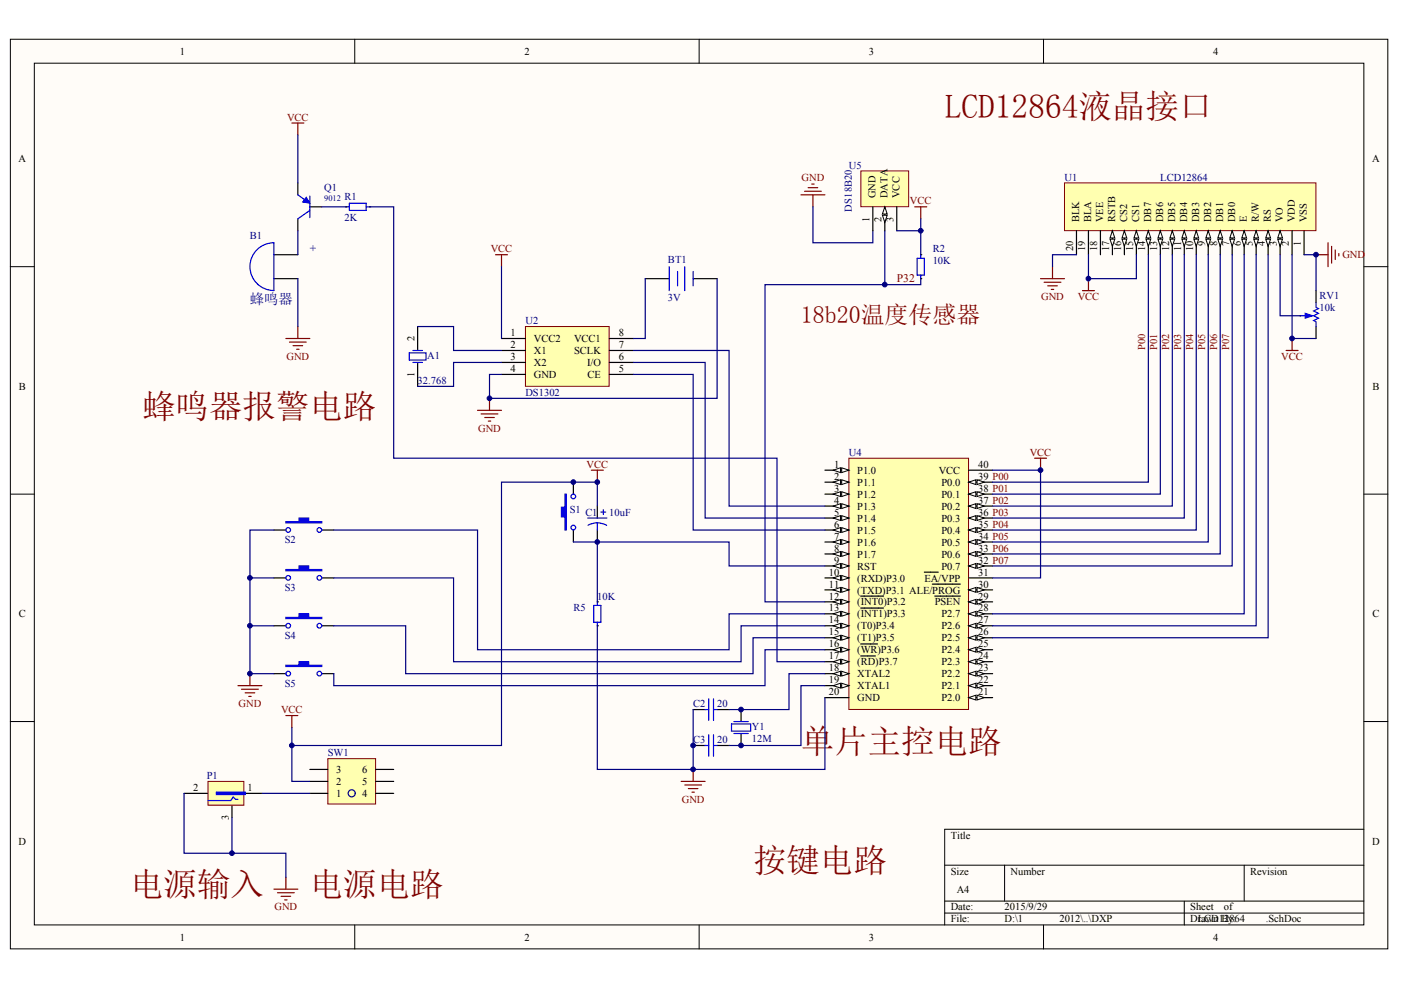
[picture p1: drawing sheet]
<svg xmlns="http://www.w3.org/2000/svg" width="297mm" height="210mm" viewBox="0 0 297 210" stroke-linecap="round" stroke-linejoin="round" font-family="sans-serif">
<g fill="#fffcf8" stroke="#000" stroke-width=".21">
<path d="M2.2 8.3h292v192.9h-292z"/>
<path d="M7.3 13.4h281.9v182.7h-281.9z"/>
</g>
<g fill="none" stroke="#000" stroke-width=".21">
<path d="M75.2 8.3v5.1M148.2 8.3v5.1M221.2 8.3v5.1M2.2 56.5h5.1M289.2 56.5h5.1M2.2 104.8h5.1M289.2 104.8h5.1M2.2 153h5.1M289.2 153h5.1M289.2 175.8h-88.9v20.3M75.2 196.1v5.1M148.2 196.1v5.1"/>
<path d="M200.3 183.4h88.9M200.3 191.1h88.9M200.3 193.6h88.9M213 183.4v7.7M221.2 196.1v5.1M251.1 191.1v5M263.8 183.4v7.7"/>
</g>
<path d="M180 97.2h25.4v53.2h-25.4z" fill="#ffffb0" stroke="#800000" stroke-width=".21"/>
<path d="M174.9 99.7h5.1" fill="none" stroke="#000" stroke-width=".25"/>
<g fill="#fffcf8" stroke="#000" stroke-width=".21">
<path d="M178.5 99.2l1.5 .5-1.5 .5z"/>
<path d="M176.7 99.7l1.5-.5v1z"/>
</g>
<path d="M174.9 102.2h5.1" fill="none" stroke="#000" stroke-width=".25"/>
<g fill="#fffcf8" stroke="#000" stroke-width=".21">
<path d="M178.5 101.7l1.5 .5-1.5 .5z"/>
<path d="M176.7 102.2l1.5-.5v1z"/>
</g>
<path d="M174.9 104.8h5.1" fill="none" stroke="#000" stroke-width=".25"/>
<g fill="#fffcf8" stroke="#000" stroke-width=".21">
<path d="M178.5 104.3l1.5 .5-1.5 .5z"/>
<path d="M176.7 104.8l1.5-.5v1z"/>
</g>
<path d="M174.9 107.3h5.1" fill="none" stroke="#000" stroke-width=".25"/>
<g fill="#fffcf8" stroke="#000" stroke-width=".21">
<path d="M178.5 106.8l1.5 .5-1.5 .5z"/>
<path d="M176.7 107.3l1.5-.5v1z"/>
</g>
<path d="M174.9 109.8h5.1" fill="none" stroke="#000" stroke-width=".25"/>
<g fill="#fffcf8" stroke="#000" stroke-width=".21">
<path d="M178.5 109.3l1.5 .5-1.5 .5z"/>
<path d="M176.7 109.8l1.5-.5v1z"/>
</g>
<path d="M174.9 112.4h5.1" fill="none" stroke="#000" stroke-width=".25"/>
<g fill="#fffcf8" stroke="#000" stroke-width=".21">
<path d="M178.5 111.9l1.5 .5-1.5 .5z"/>
<path d="M176.7 112.4l1.5-.5v1z"/>
</g>
<path d="M174.9 114.9h5.1" fill="none" stroke="#000" stroke-width=".25"/>
<g fill="#fffcf8" stroke="#000" stroke-width=".21">
<path d="M178.5 114.4l1.5 .5-1.5 .5z"/>
<path d="M176.7 114.9l1.5-.5v1z"/>
</g>
<path d="M174.9 117.5h5.1" fill="none" stroke="#000" stroke-width=".25"/>
<g fill="#fffcf8" stroke="#000" stroke-width=".21">
<path d="M178.5 116.9l1.5 .6-1.5 .5z"/>
<path d="M176.7 117.5l1.5-.6v1.1z"/>
</g>
<path d="M174.9 120h5.1" fill="none" stroke="#000" stroke-width=".25"/>
<g fill="#fffcf8" stroke="#000" stroke-width=".21">
<path d="M178.5 119.5l1.5 .5-1.5 .5z"/>
<path d="M176.7 120l1.5-.5v1z"/>
</g>
<path d="M174.9 122.5h5.1" fill="none" stroke="#000" stroke-width=".25"/>
<g fill="#fffcf8" stroke="#000" stroke-width=".21">
<path d="M178.5 122l1.5 .5-1.5 .5z"/>
<path d="M176.7 122.5l1.5-.5v1z"/>
</g>
<path d="M174.9 125.1h5.1" fill="none" stroke="#000" stroke-width=".25"/>
<g fill="#fffcf8" stroke="#000" stroke-width=".21">
<path d="M178.5 124.6l1.5 .5-1.5 .5z"/>
<path d="M176.7 125.1l1.5-.5v1z"/>
</g>
<path d="M174.9 127.6h5.1" fill="none" stroke="#000" stroke-width=".25"/>
<g fill="#fffcf8" stroke="#000" stroke-width=".21">
<path d="M178.5 127.1l1.5 .5-1.5 .5z"/>
<path d="M176.7 127.6l1.5-.5v1z"/>
</g>
<path d="M174.9 130.1h5.1M182.5 126.4h4.8" fill="none" stroke="#000" stroke-width=".25"/>
<g fill="#fffcf8" stroke="#000" stroke-width=".21">
<path d="M178.5 129.6l1.5 .5-1.5 .6z"/>
<path d="M176.7 130.1l1.5-.5v1.1z"/>
</g>
<path d="M174.9 132.7h5.1M182.5 128.9h4.8" fill="none" stroke="#000" stroke-width=".25"/>
<g fill="#fffcf8" stroke="#000" stroke-width=".21">
<path d="M178.5 132.2l1.5 .5-1.5 .5z"/>
<path d="M176.7 132.7l1.5-.5v1z"/>
</g>
<path d="M174.9 135.2h5.1" fill="none" stroke="#000" stroke-width=".25"/>
<g fill="#fffcf8" stroke="#000" stroke-width=".21">
<path d="M178.5 134.7l1.5 .5-1.5 .5z"/>
<path d="M176.7 135.2l1.5-.5v1z"/>
</g>
<path d="M174.9 137.8h5.1" fill="none" stroke="#000" stroke-width=".25"/>
<g fill="#fffcf8" stroke="#000" stroke-width=".21">
<path d="M178.5 137.3l1.5 .5-1.5 .5z"/>
<path d="M176.7 137.8l1.5-.5v1z"/>
</g>
<path d="M182.5 136.5h3.5M174.9 140.3h5.1" fill="none" stroke="#000" stroke-width=".25"/>
<g fill="#fffcf8" stroke="#000" stroke-width=".21">
<path d="M178.5 139.8l1.5 .5-1.5 .5z"/>
<path d="M176.7 140.3l1.5-.5v1z"/>
</g>
<path d="M182.5 139.1h3.1M174.9 142.8h5.1" fill="none" stroke="#000" stroke-width=".25"/>
<g fill="#fffcf8" stroke="#000" stroke-width=".21">
<path d="M178.5 142.3l1.5 .5-1.5 .5z"/>
<path d="M176.7 142.8l1.5-.5v1z"/>
</g>
<path d="M174.9 145.4h5.1" fill="none" stroke="#000" stroke-width=".25"/>
<g fill="#fffcf8" stroke="#000" stroke-width=".21">
<path d="M178.5 144.9l1.5 .5-1.5 .5z"/>
<path d="M176.7 145.4l1.5-.5v1z"/>
</g>
<path d="M174.9 147.9h5.1M205.4 147.9h5.1" fill="none" stroke="#000" stroke-width=".25"/>
<g fill="#fffcf8" stroke="#000" stroke-width=".21">
<path d="M205.4 147.9l1.5-.5v1z"/>
<path d="M207.2 147.4l1.5 .5-1.5 .5z"/>
</g>
<path d="M205.4 145.4h5.1" fill="none" stroke="#000" stroke-width=".25"/>
<g fill="#fffcf8" stroke="#000" stroke-width=".21">
<path d="M205.4 145.4l1.5-.5v1z"/>
<path d="M207.2 144.9l1.5 .5-1.5 .5z"/>
</g>
<path d="M205.4 142.8h5.1" fill="none" stroke="#000" stroke-width=".25"/>
<g fill="#fffcf8" stroke="#000" stroke-width=".21">
<path d="M205.4 142.8l1.5-.5v1z"/>
<path d="M207.2 142.3l1.5 .5-1.5 .5z"/>
</g>
<path d="M205.4 140.3h5.1" fill="none" stroke="#000" stroke-width=".25"/>
<g fill="#fffcf8" stroke="#000" stroke-width=".21">
<path d="M205.4 140.3l1.5-.5v1z"/>
<path d="M207.2 139.8l1.5 .5-1.5 .5z"/>
</g>
<path d="M205.4 137.8h5.1" fill="none" stroke="#000" stroke-width=".25"/>
<g fill="#fffcf8" stroke="#000" stroke-width=".21">
<path d="M205.4 137.8l1.5-.5v1z"/>
<path d="M207.2 137.3l1.5 .5-1.5 .5z"/>
</g>
<path d="M205.4 135.2h5.1" fill="none" stroke="#000" stroke-width=".25"/>
<g fill="#fffcf8" stroke="#000" stroke-width=".21">
<path d="M205.4 135.2l1.5-.5v1z"/>
<path d="M207.2 134.7l1.5 .5-1.5 .5z"/>
</g>
<path d="M205.4 132.7h5.1" fill="none" stroke="#000" stroke-width=".25"/>
<g fill="#fffcf8" stroke="#000" stroke-width=".21">
<path d="M205.4 132.7l1.5-.5v1z"/>
<path d="M207.2 132.2l1.5 .5-1.5 .5z"/>
</g>
<path d="M205.4 130.1h5.1" fill="none" stroke="#000" stroke-width=".25"/>
<g fill="#fffcf8" stroke="#000" stroke-width=".21">
<path d="M205.4 130.1l1.5-.5v1.1z"/>
<path d="M207.2 129.6l1.5 .5-1.5 .6z"/>
</g>
<path d="M205.4 127.6h5.1" fill="none" stroke="#000" stroke-width=".25"/>
<g fill="#fffcf8" stroke="#000" stroke-width=".21">
<path d="M205.4 127.6l1.5-.5v1z"/>
<path d="M207.2 127.1l1.5 .5-1.5 .5z"/>
</g>
<path d="M198.2 126.4h5.4M205.4 125.1h5.1" fill="none" stroke="#000" stroke-width=".25"/>
<g fill="#fffcf8" stroke="#000" stroke-width=".21">
<path d="M205.4 125.1l1.5-.5v1z"/>
<path d="M207.2 124.6l1.5 .5-1.5 .5z"/>
</g>
<path d="M205.4 120h5.1M196 121.3h2.9M197.7 123.9h5.9M205.4 122.5h5.1" fill="none" stroke="#000" stroke-width=".25"/>
<g fill="#fffcf8" stroke="#000" stroke-width=".21">
<path d="M205.4 120l1.5-.5v1z"/>
<path d="M207.2 119.5l1.5 .5-1.5 .5z"/>
</g>
<path d="M205.4 117.5h5.1" fill="none" stroke="#000" stroke-width=".25"/>
<g fill="#fffcf8" stroke="#000" stroke-width=".21">
<path d="M205.4 117.5l1.5-.6v1.1z"/>
<path d="M207.2 116.9l1.5 .6-1.5 .5z"/>
</g>
<path d="M205.4 114.9h5.1" fill="none" stroke="#000" stroke-width=".25"/>
<g fill="#fffcf8" stroke="#000" stroke-width=".21">
<path d="M205.4 114.9l1.5-.5v1z"/>
<path d="M207.2 114.4l1.5 .5-1.5 .5z"/>
</g>
<path d="M205.4 112.4h5.1" fill="none" stroke="#000" stroke-width=".25"/>
<g fill="#fffcf8" stroke="#000" stroke-width=".21">
<path d="M205.4 112.4l1.5-.5v1z"/>
<path d="M207.2 111.9l1.5 .5-1.5 .5z"/>
</g>
<path d="M205.4 109.8h5.1" fill="none" stroke="#000" stroke-width=".25"/>
<g fill="#fffcf8" stroke="#000" stroke-width=".21">
<path d="M205.4 109.8l1.5-.5v1z"/>
<path d="M207.2 109.3l1.5 .5-1.5 .5z"/>
</g>
<path d="M205.4 107.3h5.1" fill="none" stroke="#000" stroke-width=".25"/>
<g fill="#fffcf8" stroke="#000" stroke-width=".21">
<path d="M205.4 107.3l1.5-.5v1z"/>
<path d="M207.2 106.8l1.5 .5-1.5 .5z"/>
</g>
<path d="M205.4 104.8h5.1" fill="none" stroke="#000" stroke-width=".25"/>
<g fill="#fffcf8" stroke="#000" stroke-width=".21">
<path d="M205.4 104.8l1.5-.5v1z"/>
<path d="M207.2 104.3l1.5 .5-1.5 .5z"/>
</g>
<path d="M205.4 102.2h5.1" fill="none" stroke="#000" stroke-width=".25"/>
<g fill="#fffcf8" stroke="#000" stroke-width=".21">
<path d="M205.4 102.2l1.5-.5v1z"/>
<path d="M207.2 101.7l1.5 .5-1.5 .5z"/>
</g>
<g fill="none" stroke="#000" stroke-width=".25">
<path d="M63.2 38.8v2.5M58.1 54h5.1M58.1 59.1h5.1M63.2 46.4v2.5M65.7 43.9h2.5M73.3 43.9h.1M78.4 43.9h.1M205.4 99.7h5.1M58.1 112.4h2.5M68.2 112.4h2.6M121.6 102.2v2.6M121.6 112.4v2.5"/>
<path d="M126.6 107.3v2.5M126.6 112.4v2.5M58.1 132.7h2.5M58.1 122.5h2.5M68.2 132.7h2.6M68.2 122.5h2.6M126.6 132.7h.1M126.6 127.6h.1M58.1 142.8h2.5M68.2 142.8h2.6M147 150.4h2.5M147 158.1h2.5"/>
<path d="M152 150.4h2.6M152 158.1h2.6M157.1 150.4v2.6M157.1 155.5v2.6"/>
</g>
<g fill="none" stroke="#00f" stroke-width=".25">
<path d="M63.2 41.3l1.7 1.3M65.7 41.6v4.5M65.7 44.6l-2.5 1.8M73.3 43.9h.8M74.1 43.1h3.5v1.5h-3.5zM77.6 43.9h.8M58.1 61.6a5.1 5.1 0 0 1-5.1-5.1 5.1 5.1 0 0 1 5.1-5v10.1M124.6 109.8h4.1M126.6 110.9l1.3 .1 .7 .4M126.6 110.9h-.8l-1.1 .5M126.6 110.9v1.5M127.4 108.6h1"/>
<path d="M127.9 108.1v1M125.9 128.4h1.5v3.5h-1.5zM126.6 127.6v.8M126.6 131.9v.8M149.5 150.4h.8M149.5 158.1h.8M150.3 148.2v4.5M150.3 155.8v4.5M151.3 150.4h.7M151.3 148.2v4.5M151.3 155.8v4.5M151.3 158.1h.7"/>
<path d="M155.1 153.5h4.1v1.5h-4.1zM155.6 153h3M155.6 155.5h3"/>
<circle cx="61.1" cy="112.4" r=".5"/>
<circle cx="67.7" cy="112.4" r=".5"/>
<circle cx="121.6" cy="105.3" r=".5"/>
<circle cx="121.6" cy="111.9" r=".5"/>
<circle cx="61.1" cy="132.7" r=".5"/>
<circle cx="61.1" cy="122.5" r=".5"/>
<circle cx="67.7" cy="132.7" r=".5"/>
<circle cx="67.7" cy="122.5" r=".5"/>
<circle cx="61.1" cy="142.8" r=".5"/>
<circle cx="67.7" cy="142.8" r=".5"/>
</g>
<g fill="none" stroke="#800000" stroke-width=".25">
<path d="M61.9 26.1h2.5M63.2 26.1v2.5M60.6 71.8h5.1M61.4 72.5h3.5M62.1 73.3h2.1M62.9 74.1h.5M63.2 69.2v2.6M125.4 99.7h2.5M126.6 99.7v2.5M219.3 97.2h2.6M220.6 97.2v2.5M50.5 145.4h5"/>
<path d="M51.2 146.1h3.6M52 146.9h2M52.7 147.7h.5M53 142.8v2.6M144.4 165.7h5.1M145.2 166.4h3.5M145.9 167.2h2.1M146.7 168h.5M147 163.1v2.6"/>
</g>
<path d="M210.5 99.7h10.1v22.8h-10.1M121.6 114.9h5M174.9 120h-20.3v-5.1h-28v12.7M53 132.7h5.1M53 122.5h5.1" fill="none" stroke="#000080" stroke-width=".25"/>
<g fill="#00f" stroke="#00f" stroke-width=".25">
<path d="M119.8 104.8h.2v7.6h-.2v-2.8h-.8v-2h.8z" fill-rule="evenodd"/>
<path d="M60.6 130.9h2.8v-.8h2v.8h2.8v.3h-7.6z" fill-rule="evenodd"/>
<path d="M60.6 120.8h2.8v-.8h2v.8h2.8v.2h-7.6z" fill-rule="evenodd"/>
<path d="M60.6 110.6h2.8v-.8h2v.8h2.8v.3h-7.6z" fill-rule="evenodd"/>
<path d="M60.6 141.1h2.8v-.8h2v.8h2.8v.2h-7.6z" fill-rule="evenodd"/>
</g>
<path d="M64.9 41.8l.8 1.3-1.5-.3z" fill="#00f" stroke="#00f" stroke-width=".21"/>
<path d="M111.4 69.2h17.8v12.7h-17.8z" fill="#ffffb0" stroke="#800000" stroke-width=".21"/>
<g fill="none" stroke="#000" stroke-width=".25">
<path d="M136.8 59.1h5.1M147 59.1h5M195.2 59.1h.1M195.2 54h.1M88.5 69.2v5.1M88.5 76.8v5.1M106.3 71.8h5.1M106.3 74.3h5.1M106.3 76.8h5.1M106.3 79.4h5.1M129.2 71.8h5.1M129.2 74.3h5.1"/>
<path d="M129.2 76.8h5.1M129.2 79.4h5.1"/>
</g>
<g fill="none" stroke="#800000" stroke-width=".25">
<path d="M171.3 39.8h2.1M172.1 39h.5M105.1 54h2.5M106.3 54v2.5M169.8 41.3h5.1M170.6 40.6h3.5M172.4 41.3v2.6M193.9 43.9h2.6M195.2 43.9v2.5M101.2 87h5.1M102 87.8h3.6M102.8 88.5h2"/>
<path d="M103.5 89.3h.5M103.8 84.5v2.5"/>
</g>
<path d="M141.9 56.5v5.1M143.7 57.6v3M145.2 56.5v5.1M147 57.6v3M194.5 54.8h1.5v3.5h-1.5zM195.2 54v.8M195.2 58.3v.8M86.8 74.8h3.5v1.5h-3.5zM87.5 74.3h2.1M87.5 76.8h2.1" fill="none" stroke="#00f" stroke-width=".25"/>
<g fill="none" stroke="#000080" stroke-width=".25">
<path d="M63.2 28.6v10.2M63.2 48.9v5.1M63.2 59.1v10.1M68.2 43.9h5.1M78.4 43.9h5.1v53.3h81.2v43.1h10.2M106.3 56.5v15.3M136.8 59.1v12.7h-2.5M152 59.1v25.4h-48.2v-5.1h2.5M172.4 43.9v7.6h12.7v-2.6M187.6 48.9v11.5h-25.4v67.2h12.7M88.5 69.2h7.7v5.1h10.1M106.3 76.8h-10.1v5.1h-7.7"/>
<path d="M134.3 76.8h15.2v33h25.4M134.3 79.4h12.7v33h27.9M134.3 74.3h20.3v33h20.3M58.1 112.4h-5.1v30.4h5.1M70.8 112.4h30.4v25.4h53.4v-7.7h20.3M70.8 132.7h15.2v10.1h73.7v-7.6h15.2M70.8 122.5h25.4v17.8h60.9v-7.6h17.8M174.9 137.8h-12.7v7.6h-91.4v-2.6M174.9 145.4h-5.1v12.7h-15.2M174.9 142.8h-7.6v7.6h-12.7M174.9 147.9v15.2h-27.9v-12.7"/>
</g>
<path d="M182.5 36.2h10.2v7.6h-10.2z" fill="#ffffb0" stroke="#800000" stroke-width=".21"/>
<path d="M185.1 43.9v5M187.6 43.9v5" fill="none" stroke="#000" stroke-width=".25"/>
<g fill="#fffcf8" stroke="#000" stroke-width=".21">
<path d="M187.6 43.9l.5 1.5h-1z"/>
<path d="M187.1 45.6h1l-.5 1.6z"/>
</g>
<path d="M190.1 43.9v5" fill="none" stroke="#000" stroke-width=".25"/>
<path d="M190.1 48.9h5.1M195.2 59.1v1.3h-7.6M195.2 46.4v7.6" fill="none" stroke="#000080" stroke-width=".25"/>
<path d="M225.7 38.8h53.3v10.1h-53.3z" fill="#ffffb0" stroke="#800000" stroke-width=".21"/>
<path d="M271.4 48.9v5.1M273.9 48.9v5.1M276.5 48.9v5.1" fill="none" stroke="#000" stroke-width=".25"/>
<g fill="#fffcf8" stroke="#000" stroke-width=".21">
<path d="M271.4 48.9l.5 1.6h-1z"/>
<path d="M270.9 50.7h1l-.5 1.5z"/>
</g>
<path d="M268.9 48.9v5.1" fill="none" stroke="#000" stroke-width=".25"/>
<g fill="#fffcf8" stroke="#000" stroke-width=".21">
<path d="M268.9 48.9l.5 1.6h-1z"/>
<path d="M268.4 50.7h1l-.5 1.5z"/>
</g>
<path d="M266.3 48.9v5.1" fill="none" stroke="#000" stroke-width=".25"/>
<g fill="#fffcf8" stroke="#000" stroke-width=".21">
<path d="M266.3 48.9l.5 1.6h-1z"/>
<path d="M265.8 50.7h1l-.5 1.5z"/>
</g>
<path d="M263.8 48.9v5.1" fill="none" stroke="#000" stroke-width=".25"/>
<g fill="#fffcf8" stroke="#000" stroke-width=".21">
<path d="M263.8 48.9l.5 1.6h-1z"/>
<path d="M263.3 50.7h1l-.5 1.5z"/>
</g>
<path d="M261.2 48.9v5.1" fill="none" stroke="#000" stroke-width=".25"/>
<g fill="#fffcf8" stroke="#000" stroke-width=".21">
<path d="M261.2 48.9l.6 1.6h-1.1z"/>
<path d="M260.7 50.7h1.1l-.6 1.5z"/>
</g>
<path d="M258.7 48.9v5.1" fill="none" stroke="#000" stroke-width=".25"/>
<g fill="#fffcf8" stroke="#000" stroke-width=".21">
<path d="M258.7 48.9l.5 1.6h-1z"/>
<path d="M258.2 50.7h1l-.5 1.5z"/>
</g>
<path d="M256.2 48.9v5.1" fill="none" stroke="#000" stroke-width=".25"/>
<g fill="#fffcf8" stroke="#000" stroke-width=".21">
<path d="M256.2 48.9l.5 1.6h-1z"/>
<path d="M255.7 50.7h1l-.5 1.5z"/>
</g>
<path d="M253.6 48.9v5.1" fill="none" stroke="#000" stroke-width=".25"/>
<g fill="#fffcf8" stroke="#000" stroke-width=".21">
<path d="M253.6 48.9l.5 1.6h-1z"/>
<path d="M253.1 50.7h1l-.5 1.5z"/>
</g>
<path d="M251.1 48.9v5.1" fill="none" stroke="#000" stroke-width=".25"/>
<g fill="#fffcf8" stroke="#000" stroke-width=".21">
<path d="M251.1 48.9l.5 1.6h-1z"/>
<path d="M250.6 50.7h1l-.5 1.5z"/>
</g>
<path d="M248.6 48.9v5.1" fill="none" stroke="#000" stroke-width=".25"/>
<g fill="#fffcf8" stroke="#000" stroke-width=".21">
<path d="M248.6 48.9l.5 1.6h-1.1z"/>
<path d="M248 50.7h1.1l-.5 1.5z"/>
</g>
<path d="M246 48.9v5.1" fill="none" stroke="#000" stroke-width=".25"/>
<g fill="#fffcf8" stroke="#000" stroke-width=".21">
<path d="M246 48.9l.5 1.6h-1z"/>
<path d="M245.5 50.7h1l-.5 1.5z"/>
</g>
<path d="M243.5 48.9v5.1" fill="none" stroke="#000" stroke-width=".25"/>
<g fill="#fffcf8" stroke="#000" stroke-width=".21">
<path d="M243.5 48.9l.5 1.6h-1z"/>
<path d="M243 50.7h1l-.5 1.5z"/>
</g>
<path d="M240.9 48.9v5.1" fill="none" stroke="#000" stroke-width=".25"/>
<g fill="#fffcf8" stroke="#000" stroke-width=".21">
<path d="M240.9 48.9l.5 1.6h-1z"/>
<path d="M240.4 50.7h1l-.5 1.5z"/>
</g>
<path d="M238.4 48.9v5.1" fill="none" stroke="#000" stroke-width=".25"/>
<g fill="#fffcf8" stroke="#000" stroke-width=".21">
<path d="M238.4 48.9l.5 1.6h-1z"/>
<path d="M237.9 50.7h1l-.5 1.5z"/>
</g>
<path d="M235.9 48.9v5.1" fill="none" stroke="#000" stroke-width=".25"/>
<g fill="#fffcf8" stroke="#000" stroke-width=".21">
<path d="M235.9 48.9l.5 1.6h-1.1z"/>
<path d="M235.3 50.7h1.1l-.5 1.5z"/>
</g>
<path d="M228.2 48.9v5.1M230.8 48.9v5.1M233.3 48.9v5.1M275.6 66.9h.1M279 61.6v2.6M279 69.2v2.6" fill="none" stroke="#000" stroke-width=".25"/>
<path d="M275.7 66.9h1M279 64.2v1l.5 .2-1 .5 1 .5-1 .5 1 .6-1 .5 .5 .2v1" fill="none" stroke="#00f" stroke-width=".25"/>
<path d="M276.7 66.4l1.6 .5-1.6 .6z" fill="#00f" stroke="#00f" stroke-width=".25"/>
<g fill="none" stroke="#000080" stroke-width=".25">
<path d="M228.2 54h-5v2.5M230.8 54v5.1h10.1v-5.1M243.5 54v48.2h-33M246 54v50.8h-35.5M248.6 54v53.3h-38.1M251.1 54v55.8h-40.6M253.6 54v58.4h-43.1M256.2 54v60.9h-45.7M258.7 54v63.5h-48.2M261.2 54v66h-50.7M263.8 54v76.1h-53.3M266.3 54v78.7h-55.8"/>
<path d="M268.9 54v81.2h-58.4M271.4 54v12.9h4.3M273.9 54v17.8h5.1M276.5 54h2.5v7.6M126.6 132.7v30.4h20.4"/>
</g>
<g fill="none" stroke="#800000" stroke-width=".25">
<path d="M220.6 59.1h5.1M221.4 59.8h3.5M223.2 56.5v2.6M230.8 59.1v2.5M279 54h2.6M281.6 51.5v5M282.3 52.2v3.6M283.1 53v2M283.9 53.8v.5M222.1 60.6h2.1M222.9 61.4h.5M229.5 61.6h2.5"/>
<path d="M272.7 74.3h2.5M273.9 71.8v2.5M60.6 151.7h2.6M61.9 151.7v2.6M58.1 188.5h5.1M58.8 189.3h3.6M59.6 190h2M60.4 190.8h.5M60.6 186v2.5"/>
</g>
<path d="M69.5 160.9h10.1v9.6h-10.1z" fill="#ffffb0" stroke="#800000" stroke-width=".21"/>
<path d="M39 168.2h5.1M49.2 170.8v2.5M50.5 168.2h5M65.7 163.1h3.8M65.7 165.7h3.8M65.7 168.2h3.8M79.7 163.1h3.8M79.7 165.7h3.8M79.7 168.2h3.8" fill="none" stroke="#000" stroke-width=".25"/>
<g fill="none" stroke="#000080" stroke-width=".25">
<path d="M61.9 154.3v11.4h3.8"/>
<circle cx="74.6" cy="168.2" r=".75"/>
</g>
<path d="M44.1 165.7h7.6v5h-7.6z" fill="#ffffb0" stroke="#800000" stroke-width=".21"/>
<path d="M45.9 168h6.1v.5h-6.1zM45.9 168.2h6.1M50.5 169.5h-.6l-.5-.5-.5 .7h-4.8" fill="none" stroke="#00f" stroke-width=".25"/>
<path d="M126.6 107.3v-5.1h-20.3v55.9h-44.4M39 168.2v12.7h21.6v5.1M49.2 173.3v7.6M55.5 168.2h10.2" fill="none" stroke="#000080" stroke-width=".25"/>
<g fill="#000080" stroke="#000080" stroke-width=".21">
<circle cx="49.2" cy="180.9" r=".5"/>
<circle cx="53" cy="142.8" r=".5"/>
<circle cx="53" cy="132.7" r=".5"/>
<circle cx="53" cy="122.5" r=".5"/>
<circle cx="61.9" cy="158" r=".5"/>
<circle cx="103.8" cy="84.4" r=".5"/>
<circle cx="121.6" cy="102.2" r=".5"/>
<circle cx="126.6" cy="114.9" r=".5"/>
<circle cx="126.6" cy="102.2" r=".5"/>
<circle cx="146.9" cy="163.1" r=".5"/>
<circle cx="146.9" cy="158" r=".5"/>
<circle cx="157.1" cy="158" r=".5"/>
<circle cx="157.1" cy="150.4" r=".5"/>
<circle cx="187.6" cy="60.3" r=".5"/>
<circle cx="195.2" cy="48.9" r=".5"/>
<circle cx="220.6" cy="99.7" r=".5"/>
<circle cx="230.8" cy="59.1" r=".5"/>
<circle cx="273.9" cy="71.8" r=".5"/>
<circle cx="279" cy="54" r=".5"/>
</g>
<g font-size="7.1" fill="#800000">
<text x="200.3" y="25.1">LCD12864液晶接口</text>
<text x="30.1" y="88.5">蜂鸣器报警电路</text>
<text x="169.8" y="159.6">单片主控电路</text>
<text x="159.7" y="185">按键电路</text>
<text x="27.6" y="190.1">电源输入</text>
<text x="65.7" y="190.1">电源电路</text>
</g>
<text font-size="5.1" fill="#800000" x="169.8" y="68.5">18b20温度传感器</text>
<text font-size="3" fill="#000080" x="53" y="64.5">蜂鸣器</text>
<text font-size="2.5" fill="#000080" x="65.7" y="53.4">+</text>
<text font-size="2.5" fill="#800000" x="190.1" y="59.8">P32</text>
<g font-size="2.2">
<text x="38.2" y="11.6">1</text>
<text x="111.2" y="11.6">2</text>
<text x="184.2" y="11.6">3</text>
<text x="257.2" y="11.6">4</text>
<text x="4" y="34.4">A</text>
<text x="290.9" y="34.4">A</text>
<text x="184.4" y="47" transform="rotate(-90 184.4 47)">1</text>
<text x="185.7" y="42.1" transform="rotate(-90 185.7 42.1)">GND</text>
<text x="186.9" y="47" transform="rotate(-90 186.9 47)">2</text>
<text x="188.2" y="42.1" transform="rotate(-90 188.2 42.1)">DATA</text>
<text x="189.5" y="47" transform="rotate(-90 189.5 47)">3</text>
<text x="190.7" y="42.1" transform="rotate(-90 190.7 42.1)">VCC</text>
<text x="228.8" y="47.2" transform="rotate(-90 228.8 47.2)">BLK</text>
<text x="231.4" y="47.2" transform="rotate(-90 231.4 47.2)">BLA</text>
<text x="233.9" y="47.2" transform="rotate(-90 233.9 47.2)">VEE</text>
<text x="236.4" y="47.2" transform="rotate(-90 236.4 47.2)">RSTB</text>
<text x="239" y="47.2" transform="rotate(-90 239 47.2)">CS2</text>
<text x="241.5" y="47.2" transform="rotate(-90 241.5 47.2)">CS1</text>
<text x="244.1" y="47.2" transform="rotate(-90 244.1 47.2)">DB7</text>
<text x="246.6" y="47.2" transform="rotate(-90 246.6 47.2)">DB6</text>
<text x="249.1" y="47.2" transform="rotate(-90 249.1 47.2)">DB5</text>
<text x="251.7" y="47.2" transform="rotate(-90 251.7 47.2)">DB4</text>
<text x="254.2" y="47.2" transform="rotate(-90 254.2 47.2)">DB3</text>
<text x="256.8" y="47.2" transform="rotate(-90 256.8 47.2)">DB2</text>
<text x="259.3" y="47.2" transform="rotate(-90 259.3 47.2)">DB1</text>
<text x="261.8" y="47.2" transform="rotate(-90 261.8 47.2)">DB0</text>
<text x="264.4" y="47.2" transform="rotate(-90 264.4 47.2)">E</text>
<text x="266.9" y="47.2" transform="rotate(-90 266.9 47.2)">R/W</text>
<text x="269.5" y="47.2" transform="rotate(-90 269.5 47.2)">RS</text>
<text x="272" y="47.2" transform="rotate(-90 272 47.2)">VO</text>
<text x="274.5" y="47.2" transform="rotate(-90 274.5 47.2)">VDD</text>
<text x="277.1" y="47.2" transform="rotate(-90 277.1 47.2)">VSS</text>
<text x="227.6" y="53.2" transform="rotate(-90 227.6 53.2)">20</text>
<text x="230.1" y="53.2" transform="rotate(-90 230.1 53.2)">19</text>
<text x="232.6" y="53.2" transform="rotate(-90 232.6 53.2)">18</text>
<text x="235.2" y="53.2" transform="rotate(-90 235.2 53.2)">17</text>
<text x="237.7" y="53.2" transform="rotate(-90 237.7 53.2)">16</text>
<text x="240.3" y="53.2" transform="rotate(-90 240.3 53.2)">15</text>
<text x="242.8" y="53.2" transform="rotate(-90 242.8 53.2)">14</text>
<text x="245.3" y="53.2" transform="rotate(-90 245.3 53.2)">13</text>
<text x="247.9" y="53.2" transform="rotate(-90 247.9 53.2)">12</text>
<text x="250.4" y="53.2" transform="rotate(-90 250.4 53.2)">11</text>
<text x="253" y="53.2" transform="rotate(-90 253 53.2)">10</text>
<text x="255.5" y="52.1" transform="rotate(-90 255.5 52.1)">9</text>
<text x="258" y="52.1" transform="rotate(-90 258 52.1)">8</text>
<text x="260.6" y="52.1" transform="rotate(-90 260.6 52.1)">7</text>
<text x="263.1" y="52.1" transform="rotate(-90 263.1 52.1)">6</text>
<text x="265.7" y="52.1" transform="rotate(-90 265.7 52.1)">5</text>
<text x="268.2" y="52.1" transform="rotate(-90 268.2 52.1)">4</text>
<text x="270.7" y="52.1" transform="rotate(-90 270.7 52.1)">3</text>
<text x="273.3" y="52.1" transform="rotate(-90 273.3 52.1)">2</text>
<text x="275.8" y="52.1" transform="rotate(-90 275.8 52.1)">1</text>
<text x="108.3" y="71.3">1</text>
<text x="131.2" y="71.3">8</text>
<text x="87.9" y="72.3" transform="rotate(-90 87.9 72.3)">2</text>
<text x="108.3" y="73.8">2</text>
<text x="108.3" y="76.4">3</text>
<text x="113.2" y="72.5">VCC2</text>
<text x="113.2" y="75.1">X1</text>
<text x="113.2" y="77.6">X2</text>
<text x="121.7" y="72.5">VCC1</text>
<text x="121.7" y="75.1">SCLK</text>
<text x="124.5" y="77.6">I/O</text>
<text x="131.2" y="76.4">6</text>
<text x="131.2" y="73.8">7</text>
<text x="4" y="82.6">B</text>
<text x="87.9" y="80" transform="rotate(-90 87.9 80)">1</text>
<text x="108.3" y="78.9">4</text>
<text x="113.2" y="80.2">GND</text>
<text x="124.6" y="80.2">CE</text>
<text x="131.2" y="78.9">5</text>
<text x="291" y="82.6">B</text>
<text x="176.8" y="99.2">1</text>
<text x="176.8" y="101.7">2</text>
<text x="181.8" y="100.5">P1.0</text>
<text x="199" y="100.5">VCC</text>
<text x="207.4" y="101.7">39 P00</text>
<text x="207.4" y="99.2">40</text>
<text x="176.8" y="104.3">3</text>
<text x="176.8" y="106.8">4</text>
<text x="181.8" y="103">P1.1</text>
<text x="181.8" y="105.5">P1.2</text>
<text x="199.6" y="105.5">P0.1</text>
<text x="199.6" y="103">P0.0</text>
<text x="207.4" y="106.8">37 P02</text>
<text x="207.4" y="104.3">38 P01</text>
<text x="176.8" y="109.3">5</text>
<text x="176.8" y="111.9">6</text>
<text x="181.8" y="108.1">P1.3</text>
<text x="181.8" y="110.6">P1.4</text>
<text x="181.8" y="113.2">P1.5</text>
<text x="199.6" y="113.2">P0.4</text>
<text x="199.6" y="110.6">P0.3</text>
<text x="199.6" y="108.1">P0.2</text>
<text x="207.4" y="111.9">35 P04</text>
<text x="207.4" y="109.3">36 P03</text>
<text x="176.8" y="114.4">7</text>
<text x="176.8" y="117">8</text>
<text x="176.8" y="119.5">9</text>
<text x="181.8" y="115.7">P1.6</text>
<text x="181.8" y="118.2">P1.7</text>
<text x="199.6" y="118.2">P0.6</text>
<text x="199.6" y="115.7">P0.5</text>
<text x="207.4" y="119.5">32 P07</text>
<text x="207.4" y="117">33 P06</text>
<text x="207.4" y="114.4">34 P05</text>
<text x="175.7" y="122">10</text>
<text x="175.7" y="124.6">11</text>
<text x="181.8" y="120.8">RST</text>
<text x="181.8" y="123.3">(RXD)P3.0</text>
<text x="181.8" y="125.8">(TXD)P3.1 ALE/PROG</text>
<text x="196" y="123.3">EA/VPP</text>
<text x="199.6" y="120.8">P0.7</text>
<text x="207.4" y="124.6">30</text>
<text x="207.4" y="122">31</text>
<text x="4" y="130.9">C</text>
<text x="175.7" y="127.1">12</text>
<text x="175.7" y="129.6">13</text>
<text x="181.8" y="128.4">(INT0)P3.2</text>
<text x="181.8" y="130.9">(INT1)P3.3</text>
<text x="198.2" y="128.4">PSEN</text>
<text x="199.6" y="130.9">P2.7</text>
<text x="207.4" y="129.6">28</text>
<text x="207.4" y="127.1">29</text>
<text x="291" y="130.9">C</text>
<text x="175.7" y="132.2">14</text>
<text x="175.7" y="134.7">15</text>
<text x="175.7" y="137.3">16</text>
<text x="181.8" y="133.5">(T0)P3.4</text>
<text x="181.8" y="136">(T1)P3.5</text>
<text x="199.6" y="136">P2.5</text>
<text x="199.6" y="133.5">P2.6</text>
<text x="207.4" y="137.3">25</text>
<text x="207.4" y="134.7">26</text>
<text x="207.4" y="132.2">27</text>
<text x="175.7" y="139.8">17</text>
<text x="175.7" y="142.3">18</text>
<text x="181.8" y="138.5">(WR)P3.6</text>
<text x="181.8" y="141.1">(RD)P3.7</text>
<text x="181.8" y="143.6">XTAL2</text>
<text x="199.6" y="143.6">P2.2</text>
<text x="199.6" y="141.1">P2.3</text>
<text x="199.6" y="138.5">P2.4</text>
<text x="207.4" y="142.3">23</text>
<text x="207.4" y="139.8">24</text>
<text x="175.7" y="144.9">19</text>
<text x="175.7" y="147.4">20</text>
<text x="181.8" y="146.1">XTAL1</text>
<text x="181.8" y="148.7">GND</text>
<text x="199.6" y="148.7">P2.0</text>
<text x="199.6" y="146.1">P2.1</text>
<text x="207.4" y="147.4">21</text>
<text x="207.4" y="144.9">22</text>
<text x="41" y="167.7">2</text>
<text x="52.5" y="167.7">1</text>
<text x="71.3" y="163.9">3</text>
<text x="71.3" y="166.4">2</text>
<text x="76.8" y="166.4">5</text>
<text x="76.8" y="163.9">6</text>
<text x="48.5" y="173.9" transform="rotate(-90 48.5 173.9)">3</text>
<text x="71.3" y="169">1</text>
<text x="76.8" y="169">4</text>
<text x="4" y="179.1">D</text>
<text x="201.6" y="177.8">Title</text>
<text x="290.9" y="179.1">D</text>
<text x="201.6" y="185.4">Size</text>
<text x="214.3" y="185.4">Number</text>
<text x="265.1" y="185.4">Revision</text>
<text x="202.8" y="189.2">A4</text>
<text x="201.6" y="193">Date:</text>
<text x="201.6" y="195.6">File:</text>
<text x="213" y="193">2015/9/29</text>
<text x="213" y="195.6">D:\1</text>
<text x="224.6" y="195.6">2012\..\DXP</text>
<text x="252.4" y="193">Sheet</text>
<text x="252.4" y="195.6">Drawn By:</text>
<text x="254" y="195.6">LCD12864</text>
<text x="259.5" y="193">of</text>
<text x="268.4" y="195.6">.SchDoc</text>
<text x="38.2" y="199.4">1</text>
<text x="111.2" y="199.4">2</text>
<text x="184.2" y="199.4">3</text>
<text x="257.2" y="199.4">4</text>
</g>
<g font-size="2.2" fill="#800000">
<text x="60.9" y="25.6">VCC</text>
<text x="169.9" y="38.3">GND</text>
<text x="192.9" y="43.4">VCC</text>
<text x="104" y="53.5">VCC</text>
<text x="284.6" y="54.8">GND</text>
<text x="220.7" y="63.6">GND</text>
<text x="228.5" y="63.6">VCC</text>
<text x="60.7" y="76.3">GND</text>
<text x="242.8" y="74.3" transform="rotate(-90 242.8 74.3)">P00</text>
<text x="245.3" y="74.3" transform="rotate(-90 245.3 74.3)">P01</text>
<text x="247.9" y="74.3" transform="rotate(-90 247.9 74.3)">P02</text>
<text x="250.4" y="74.3" transform="rotate(-90 250.4 74.3)">P03</text>
<text x="253" y="74.3" transform="rotate(-90 253 74.3)">P04</text>
<text x="255.5" y="74.3" transform="rotate(-90 255.5 74.3)">P05</text>
<text x="258" y="74.3" transform="rotate(-90 258 74.3)">P06</text>
<text x="260.6" y="74.3" transform="rotate(-90 260.6 74.3)">P07</text>
<text x="271.7" y="76.3">VCC</text>
<text x="101.4" y="91.5">GND</text>
<text x="124.4" y="99.2">VCC</text>
<text x="218.3" y="96.7">VCC</text>
<text x="50.6" y="149.9">GND</text>
<text x="59.6" y="151.2">VCC</text>
<text x="144.5" y="170.2">GND</text>
<text x="58.2" y="193">GND</text>
</g>
<g font-size="2.2" fill="#000080">
<text x="180" y="35.7">U5</text>
<text x="68.7" y="40.6">Q1</text>
<text x="225.7" y="38.3">U1</text>
<text x="246" y="38.3">LCD12864</text>
<text x="73.1" y="42.3">R1</text>
<text x="73.1" y="46.9">2K</text>
<text x="180.6" y="44.9" transform="rotate(-90 180.6 44.9)">DS18B20</text>
<text x="53" y="50.7">B1</text>
<text x="197.8" y="53.5">R2</text>
<text x="141.6" y="55.8">BT1</text>
<text x="197.8" y="56">10K</text>
<text x="141.6" y="63.9">3V</text>
<text x="279.8" y="65.9">10k</text>
<text x="279.8" y="63.4">RV1</text>
<text x="111.4" y="68.7">U2</text>
<text x="90.6" y="76.1">A1</text>
<text x="88.5" y="81.4">32.768</text>
<text x="111.4" y="84">DS1302</text>
<text x="180" y="96.7">U4</text>
<text x="120.8" y="108.8">S1 C1</text>
<text x="129.2" y="109.3">10uF</text>
<text x="60.4" y="115.2">S2</text>
<text x="60.4" y="125.3">S3</text>
<text x="121.6" y="129.6">R5</text>
<text x="126.6" y="127.1">10K</text>
<text x="60.4" y="135.5">S4</text>
<text x="60.4" y="145.6">S5</text>
<text x="147" y="150">C2</text>
<text x="152" y="150">20</text>
<text x="159.4" y="154.8">Y1</text>
<text x="69.5" y="160.4">SW1</text>
<text x="147" y="157.6">C3</text>
<text x="152" y="157.6">20</text>
<text x="159.4" y="157.3">12M</text>
<text x="43.8" y="165.2">P1</text>
</g>
<text font-size="1.8" fill="#000080" x="68.7" y="42.7">9012</text>
</svg>
